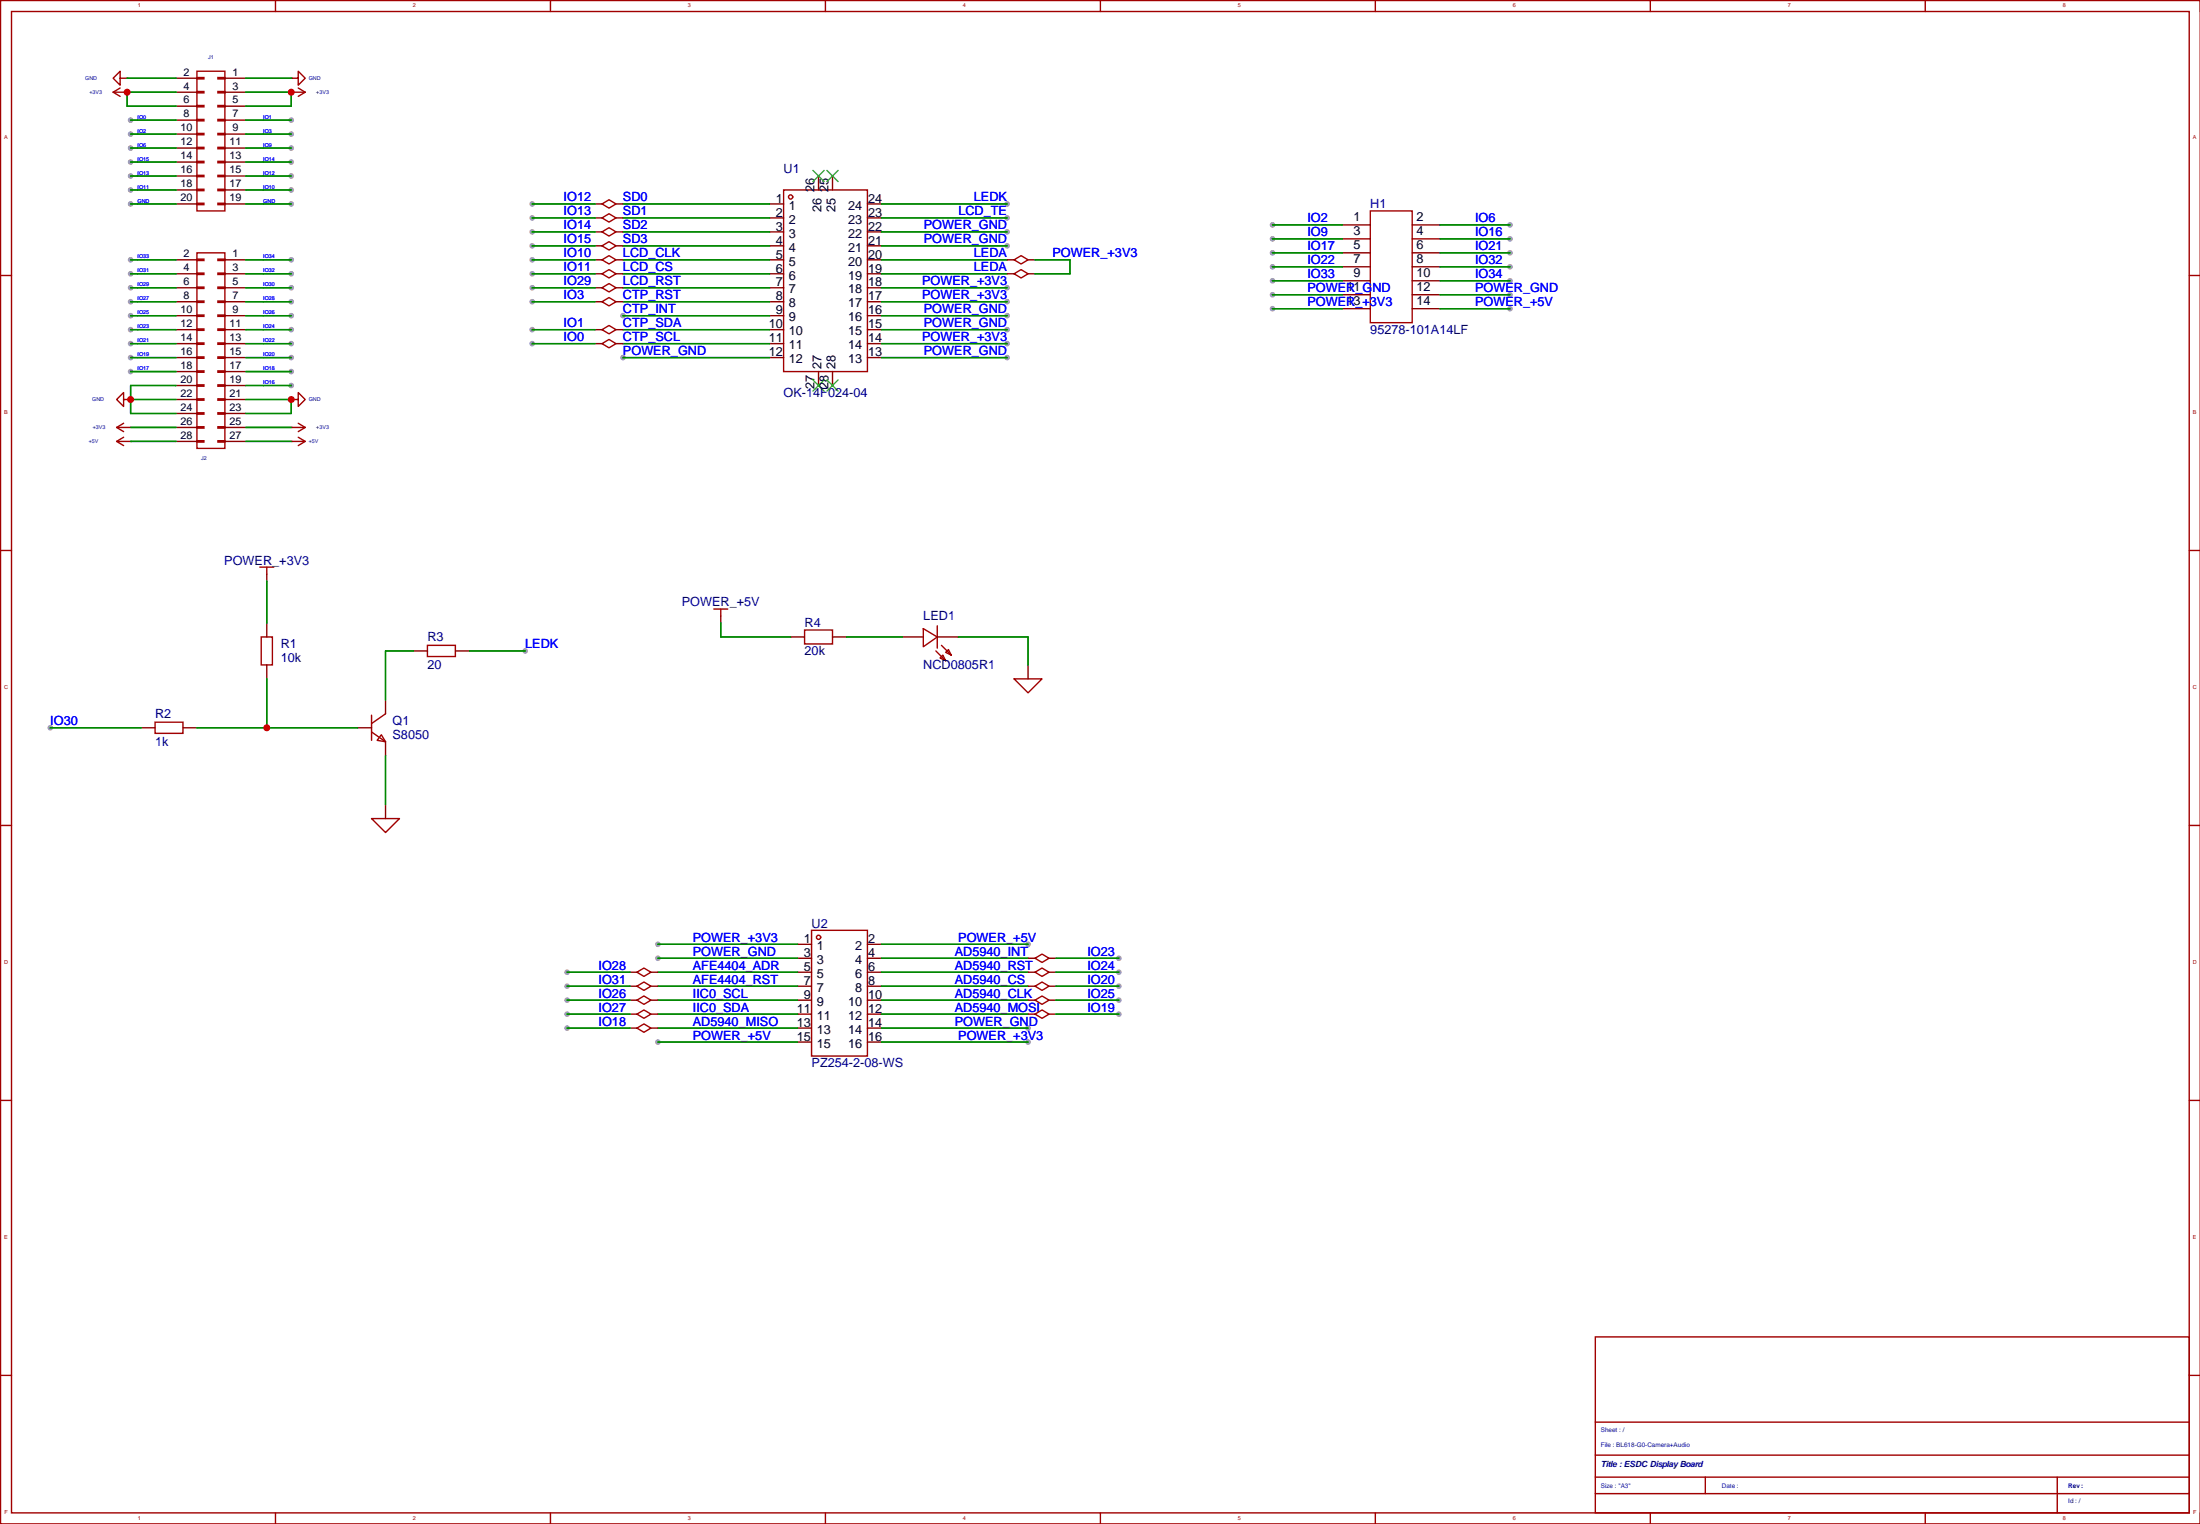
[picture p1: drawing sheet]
<svg xmlns="http://www.w3.org/2000/svg" width="556mm" height="385mm" viewBox="0 0 556 385" stroke-linecap="round" stroke-linejoin="round" font-family="sans-serif">
<g fill="#999">
<circle cx="33" cy="90.3" r=".71"/>
<circle cx="33" cy="76.2" r=".71"/>
<circle cx="73.6" cy="83.3" r=".71"/>
<circle cx="33" cy="33.9" r=".71"/>
<circle cx="33" cy="40.9" r=".71"/>
<circle cx="33" cy="79.7" r=".71"/>
<circle cx="73.6" cy="76.2" r=".71"/>
<circle cx="73.6" cy="79.7" r=".71"/>
<circle cx="33" cy="69.1" r=".71"/>
<circle cx="73.6" cy="86.8" r=".71"/>
<circle cx="73.6" cy="97.4" r=".71"/>
<circle cx="73.6" cy="69.1" r=".71"/>
<circle cx="73.6" cy="48" r=".71"/>
<circle cx="33" cy="44.4" r=".71"/>
<circle cx="33" cy="93.8" r=".71"/>
<circle cx="73.6" cy="90.3" r=".71"/>
<circle cx="73.6" cy="65.6" r=".71"/>
<circle cx="33" cy="65.6" r=".71"/>
<circle cx="33" cy="48" r=".71"/>
<circle cx="73.6" cy="30.3" r=".71"/>
<circle cx="33" cy="72.7" r=".71"/>
<circle cx="73.6" cy="37.4" r=".71"/>
<circle cx="73.6" cy="72.7" r=".71"/>
<circle cx="33" cy="86.8" r=".71"/>
<circle cx="73.6" cy="44.4" r=".71"/>
<circle cx="33" cy="83.3" r=".71"/>
<circle cx="33" cy="51.5" r=".71"/>
<circle cx="73.6" cy="33.9" r=".71"/>
<circle cx="73.6" cy="51.5" r=".71"/>
<circle cx="73.6" cy="40.9" r=".71"/>
<circle cx="33" cy="37.4" r=".71"/>
<circle cx="33" cy="30.3" r=".71"/>
<circle cx="73.6" cy="93.8" r=".71"/>
<circle cx="132.6" cy="164.4" r=".71"/>
<circle cx="12.7" cy="183.8" r=".71"/>
<circle cx="157.3" cy="79.7" r=".71"/>
<circle cx="157.3" cy="90.3" r=".71"/>
<circle cx="254.4" cy="51.5" r=".71"/>
<circle cx="254.4" cy="55" r=".71"/>
<circle cx="254.4" cy="58.6" r=".71"/>
<circle cx="254.4" cy="62.1" r=".71"/>
<circle cx="254.4" cy="72.7" r=".71"/>
<circle cx="254.4" cy="76.2" r=".71"/>
<circle cx="254.4" cy="79.7" r=".71"/>
<circle cx="254.4" cy="83.3" r=".71"/>
<circle cx="254.4" cy="86.8" r=".71"/>
<circle cx="254.4" cy="90.3" r=".71"/>
<circle cx="134.4" cy="51.5" r=".71"/>
<circle cx="134.4" cy="55" r=".71"/>
<circle cx="134.4" cy="58.6" r=".71"/>
<circle cx="134.4" cy="62.1" r=".71"/>
<circle cx="134.4" cy="65.6" r=".71"/>
<circle cx="134.4" cy="69.1" r=".71"/>
<circle cx="134.4" cy="72.7" r=".71"/>
<circle cx="134.4" cy="76.2" r=".71"/>
<circle cx="134.4" cy="83.3" r=".71"/>
<circle cx="134.4" cy="86.8" r=".71"/>
<circle cx="166.2" cy="238.5" r=".71"/>
<circle cx="166.2" cy="242" r=".71"/>
<circle cx="166.2" cy="263.2" r=".71"/>
<circle cx="259.6" cy="238.5" r=".71"/>
<circle cx="259.6" cy="259.6" r=".71"/>
<circle cx="259.6" cy="263.2" r=".71"/>
<circle cx="143.2" cy="245.5" r=".71"/>
<circle cx="143.2" cy="249.1" r=".71"/>
<circle cx="143.2" cy="252.6" r=".71"/>
<circle cx="143.2" cy="256.1" r=".71"/>
<circle cx="143.2" cy="259.6" r=".71"/>
<circle cx="282.6" cy="242" r=".71"/>
<circle cx="282.6" cy="245.5" r=".71"/>
<circle cx="282.6" cy="249.1" r=".71"/>
<circle cx="282.6" cy="252.6" r=".71"/>
<circle cx="282.6" cy="256.1" r=".71"/>
<circle cx="321.4" cy="56.8" r=".71"/>
<circle cx="321.4" cy="60.3" r=".71"/>
<circle cx="321.4" cy="63.9" r=".71"/>
<circle cx="321.4" cy="67.4" r=".71"/>
<circle cx="321.4" cy="70.9" r=".71"/>
<circle cx="321.4" cy="74.4" r=".71"/>
<circle cx="321.4" cy="78" r=".71"/>
<circle cx="381.4" cy="56.8" r=".71"/>
<circle cx="381.4" cy="60.3" r=".71"/>
<circle cx="381.4" cy="63.9" r=".71"/>
<circle cx="381.4" cy="67.4" r=".71"/>
<circle cx="381.4" cy="70.9" r=".71"/>
<circle cx="381.4" cy="74.4" r=".71"/>
<circle cx="381.4" cy="78" r=".71"/>
</g>
<g fill="none" stroke="#a10000" stroke-width=".35">
<path d="M2.9 2.9h550v379.2h-550zM69.6 .1v2.8M139 .1v2.8M208.5 .1v2.8M277.9 .1v2.8M347.4 .1v2.8M416.8 .1v2.8M486.2 .1v2.8M555.7 .1h-555.6v384.8h555.6M.1 69.6h2.8M552.9 69.6h2.8M73.6 100.9h1.7v-1.8l1.8 1.8-1.8 1.8v-1.8"/>
<path d="M.1 139h2.8M552.9 139h2.8M.1 208.5h2.8M552.9 208.5h2.8M.1 277.9h2.8M552.9 277.9h2.8M402.9 337.6h150v44.5h-150zM.1 347.4h2.8M402.9 359.2h150M552.9 347.4h2.8M402.9 377.2h150M402.9 373h150"/>
<path d="M402.9 367.5h150M430.7 373v4.2M519.6 373v9.1M69.6 382.1v2.8M139 382.1v2.8M208.5 382.1v2.8M277.9 382.1v2.8M347.4 382.1v2.8M416.8 382.1v2.8M486.2 382.1v2.8"/>
</g>
<circle cx="73.6" cy="100.9" r=".18" fill="#870000"/>
<path d="M31.2 100.9v-1.8l-1.7 1.8 1.7 1.8v-1.8h1.8" fill="none" stroke="#a10000" stroke-width=".35"/>
<circle cx="33" cy="100.9" r=".18" fill="#870000"/>
<g fill="none" stroke="#a10000" stroke-width=".35">
<path d="M49.7 63.9h7.1v49.3h-7.1zM49.7 79.6h1.8v.3h-1.8zM49.7 76h1.8v.4h-1.8zM49.7 72.5h1.8v.3h-1.8zM49.7 69h1.8v.3h-1.8zM49.7 65.4h1.8v.4h-1.8zM55 79.6h1.8v.3h-1.8zM55 76h1.8v.4h-1.8zM55 72.5h1.8v.3h-1.8zM55 69h1.8v.3h-1.8zM55 65.4h1.8v.4h-1.8zM49.7 97.2h1.8v.3h-1.8z"/>
<path d="M49.7 93.7h1.8v.3h-1.8zM49.7 90.1h1.8v.4h-1.8zM49.7 86.6h1.8v.4h-1.8zM49.7 83.1h1.8v.3h-1.8zM55 97.2h1.8v.3h-1.8zM55 93.7h1.8v.3h-1.8zM55 90.1h1.8v.4h-1.8zM55 86.6h1.8v.4h-1.8zM55 83.1h1.8v.3h-1.8zM29.5 111.5l1.7 1M29.5 111.5h3.5M31.2 110.4l-1.7 1.1"/>
<path d="M49.7 111.3h1.8v.4h-1.8zM49.7 107.8h1.8v.3h-1.8zM49.7 104.2h1.8v.4h-1.8zM49.7 100.7h1.8v.4h-1.8zM55 111.3h1.8v.4h-1.8zM55 107.8h1.8v.3h-1.8zM55 104.2h1.8v.4h-1.8zM55 100.7h1.8v.4h-1.8z"/>
</g>
<g fill="none" stroke="#870000" stroke-width=".35">
<path d="M44.4 65.6h5.3M44.4 79.7h5.3M44.4 69.1h5.3M44.4 72.7h5.3M44.4 76.2h5.3M56.8 65.6h5.3M56.8 79.7h5.3M56.8 69.1h5.3M56.8 72.7h5.3M56.8 76.2h5.3M44.4 83.3h5.3M44.4 86.8h5.3"/>
<path d="M44.4 90.3h5.3M44.4 93.8h5.3M44.4 97.4h5.3M56.8 83.3h5.3M56.8 86.8h5.3M56.8 90.3h5.3M56.8 93.8h5.3M56.8 97.4h5.3M44.4 100.9h5.3M44.4 104.4h5.3M44.4 107.9h5.3M44.4 111.5h5.3"/>
<path d="M56.8 100.9h5.3M56.8 104.4h5.3M56.8 107.9h5.3M56.8 111.5h5.3"/>
</g>
<circle cx="33" cy="111.5" r=".18" fill="#870000"/>
<path d="M28.6 23.3l1.7 1M28.6 23.3h3.5M30.3 22.2l-1.7 1.1" fill="none" stroke="#a10000" stroke-width=".35"/>
<circle cx="32.1" cy="23.3" r=".18" fill="#870000"/>
<path d="M30.3 19.8v-1.8l-1.7 1.8 1.7 1.7v-1.7h1.8" fill="none" stroke="#a10000" stroke-width=".35"/>
<circle cx="32.1" cy="19.8" r=".18" fill="#870000"/>
<path d="M73.6 111.5h3.5M75.3 110.4l1.8 1.1M77.1 111.5l-1.8 1" fill="none" stroke="#a10000" stroke-width=".35"/>
<circle cx="73.6" cy="111.5" r=".18" fill="#870000"/>
<path d="M73.6 23.3h3.5M75.3 22.2l1.8 1.1M77.1 23.3l-1.8 1" fill="none" stroke="#a10000" stroke-width=".35"/>
<circle cx="73.6" cy="23.3" r=".18" fill="#870000"/>
<g fill="none" stroke="#a10000" stroke-width=".35">
<path d="M49.7 18h7.1v35.3h-7.1zM49.7 19.6h1.8v.3h-1.8zM55 19.6h1.8v.3h-1.8zM73.6 19.8h1.7v-1.8l1.8 1.8-1.8 1.7v-1.7M49.7 37.2h1.8v.4h-1.8zM49.7 33.7h1.8v.3h-1.8zM49.7 30.2h1.8v.3h-1.8zM49.7 26.6h1.8v.4h-1.8zM49.7 23.1h1.8v.4h-1.8zM55 37.2h1.8v.4h-1.8zM55 33.7h1.8v.3h-1.8zM55 30.2h1.8v.3h-1.8z"/>
<path d="M55 26.6h1.8v.4h-1.8zM55 23.1h1.8v.4h-1.8zM49.7 51.3h1.8v.4h-1.8zM49.7 47.8h1.8v.4h-1.8zM49.7 44.3h1.8v.3h-1.8zM49.7 40.7h1.8v.4h-1.8zM55 51.3h1.8v.4h-1.8zM55 47.8h1.8v.4h-1.8zM55 44.3h1.8v.3h-1.8zM55 40.7h1.8v.4h-1.8z"/>
</g>
<g fill="none" stroke="#870000" stroke-width=".35">
<path d="M44.4 19.8h5.3M56.8 19.8h5.3M44.4 33.9h5.3M44.4 37.4h5.3M44.4 23.3h5.3M44.4 26.8h5.3M44.4 30.3h5.3M56.8 33.9h5.3M56.8 37.4h5.3M56.8 23.3h5.3M56.8 26.8h5.3M56.8 30.3h5.3"/>
<path d="M44.4 40.9h5.3M44.4 44.4h5.3M44.4 48h5.3M44.4 51.5h5.3M56.8 40.9h5.3M56.8 44.4h5.3M56.8 48h5.3M56.8 51.5h5.3"/>
</g>
<circle cx="73.6" cy="19.8" r=".18" fill="#870000"/>
<path d="M29.5 107.9l1.7 1.1M29.5 107.9h3.5M31.2 106.9l-1.7 1" fill="none" stroke="#a10000" stroke-width=".35"/>
<circle cx="33" cy="107.9" r=".18" fill="#870000"/>
<path d="M73.6 107.9h3.5M75.3 106.9l1.8 1M77.1 107.9l-1.8 1.1" fill="none" stroke="#a10000" stroke-width=".35"/>
<circle cx="73.6" cy="108" r=".18" fill="#870000"/>
<g fill="none" stroke="#008700" stroke-width=".35">
<path d="M32.1 19.8h12.3M62.1 19.8h11.5M33 33.9h11.4M33 30.3h11.4M33 37.4h11.4M44.4 23.3h-12.3v3.5h12.3M62.1 23.3h11.5v3.5h-11.5M62.1 33.9h11.5M62.1 30.3h11.5M62.1 37.4h11.5M33 40.9h11.4M33 48h11.4"/>
<path d="M33 44.4h11.4M33 51.5h11.4M62.1 40.9h11.5M62.1 48h11.5M62.1 44.4h11.5M62.1 51.5h11.5M134.4 51.5h15.9M134.4 55h15.9M134.4 58.6h15.9M157.3 51.5h37.1M157.3 55h37.1M157.3 58.6h37.1"/>
<path d="M222.6 51.5h31.8M222.6 55h31.8M222.6 58.6h31.8M321.4 56.8h17.6M363.7 56.8h17.7M33 76.2h11.4M33 79.7h11.4M33 69.1h11.4M33 65.6h11.4M33 72.7h11.4M62.1 76.2h11.5M62.1 79.7h11.5"/>
<path d="M62.1 69.1h11.5M62.1 65.6h11.5M62.1 72.7h11.5M134.4 76.2h15.9M134.4 69.1h15.9M134.4 65.6h15.9M134.4 72.7h15.9M134.4 62.1h15.9M157.3 76.2h37.1M157.3 79.7h37.1M157.3 69.1h37.1M157.3 65.6h37.1"/>
<path d="M157.3 72.7h37.1M157.3 62.1h37.1M222.6 76.2h31.8M222.6 79.7h31.8M222.6 69.1h31.8M222.6 65.6h31.8M222.6 72.7h31.8M222.6 62.1h31.8M261.4 65.6h8.8v3.5h-8.8M321.4 60.3h17.6M321.4 63.9h17.6M321.4 67.4h17.6"/>
<path d="M321.4 70.9h17.6M321.4 74.4h17.6M321.4 78h17.6M363.7 60.3h17.7M363.7 63.9h17.7M363.7 67.4h17.7M363.7 70.9h17.7M363.7 74.4h17.7M363.7 78h17.7M33 90.3h11.4M33 83.3h11.4M33 86.8h11.4"/>
<path d="M33 93.8h11.4M44.4 97.4h-11.4v7h11.4M62.1 90.3h11.5M62.1 83.3h11.5M62.1 86.8h11.5M62.1 97.4h11.5M62.1 93.8h11.5M134.4 83.3h15.9M134.4 86.8h15.9M157.3 90.3h37.1M157.3 83.3h37.1M157.3 86.8h37.1"/>
<path d="M222.6 90.3h31.8M222.6 83.3h31.8M222.6 86.8h31.8M33 100.9h11.4M33 107.9h11.4M33 111.5h11.4M62.1 100.9h11.5v3.5h-11.5M62.1 107.9h11.5M62.1 111.5h11.5M67.4 146.8v10.5M182 157.3v3.6h17.7M67.4 171.4v12.4"/>
<path d="M104.4 164.4h-7v12.3M118.5 164.4h14.1M213.8 160.9h14.1M242 160.9h17.6v7M12.7 183.8h22.9M49.7 183.8h40.6M97.4 190.9v12.3M166.2 238.5h35.2M222.6 238.5h37M143.2 245.5h15.9M143.2 249.1h15.9M143.2 252.6h15.9"/>
<path d="M143.2 256.1h15.9M143.2 259.6h15.9M166.2 242h35.2M166.2 245.5h35.2M166.2 249.1h35.2M166.2 252.6h35.2M166.2 256.1h35.2M166.2 259.6h35.2M222.6 242h37M222.6 245.5h37M222.6 249.1h37M222.6 252.6h37"/>
<path d="M222.6 256.1h37M222.6 259.6h37M266.7 242h15.9M266.7 245.5h15.9M266.7 249.1h15.9M266.7 252.6h15.9M266.7 256.1h15.9M166.2 263.2h35.2M222.6 263.2h37"/>
</g>
<g fill="none" stroke="#a10000" stroke-width=".35">
<path d="M152 51.5l1.8-1.1 1.8 1.1-1.8 1.1zM152 55l1.8-1 1.8 1-1.8 1.1zM152 58.6l1.8-1.1 1.8 1.1-1.8 1zM197.9 48h21.2v45.8h-21.2zM346.1 53.3h10.6v28.2h-10.6zM152 62.1l1.8-1.1 1.8 1.1-1.8 1zM152 65.6l1.8-1 1.8 1-1.8 1.1zM152 69.1l1.8-1 1.8 1-1.8 1.1zM152 72.7l1.8-1.1 1.8 1.1-1.8 1zM152 76.2l1.8-1.1 1.8 1.1-1.8 1.1zM256.1 65.6l1.8-1 1.7 1-1.7 1.1zM256.1 69.1l1.8-1 1.7 1-1.7 1.1z"/>
<path d="M152 83.3l1.8-1.1 1.8 1.1-1.8 1zM152 86.8l1.8-1.1 1.8 1.1-1.8 1zM65.6 143.2h3.5M67.4 143.2v1.8M180.3 153.8h3.5M182 153.8v1.8M203.2 159.1h7.1v3.5h-7.1zM233.2 158.8l3.5 2.1-3.5 2.4zM236.7 158v5.7M66 160.9h2.8v7h-2.8zM107.9 163h7.1v2.8h-7.1zM236.4 164.4l2.4 2.5"/>
<path d="M237.4 166.2l.7-.7 .7 1.4zM237.8 163l2.4 2.5M238.8 164.7l.7-.7 .7 1.5zM256.1 171.4h7.1l-3.6 3.6zM39.2 182.4h7v2.8h-7zM93.8 184.9l3.6 2.4M93.8 180.6v6.4M96.3 185.6l1.1 1.7-2.2-.3zM97.4 180.3l-3.6 2.4M93.8 206.7h7.1l-3.5 3.6zM205 234.9h14.1v31.8h-14.1zM160.9 245.5l1.7-1 1.8 1-1.8 1.1z"/>
<path d="M160.9 249.1l1.7-1.1 1.8 1.1-1.8 1zM160.9 252.6l1.7-1.1 1.8 1.1-1.8 1zM160.9 256.1l1.7-1 1.8 1-1.8 1.1zM160.9 259.6l1.7-1 1.8 1-1.8 1.1zM261.4 242l1.8-1.1 1.7 1.1-1.7 1.1zM261.4 245.5l1.8-1 1.7 1-1.7 1.1zM261.4 249.1l1.8-1.1 1.7 1.1-1.7 1zM261.4 252.6l1.8-1.1 1.7 1.1-1.7 1zM261.4 256.1l1.8-1 1.7 1-1.7 1.1z"/>
<circle cx="199.7" cy="49.7" r=".53"/>
<circle cx="206.7" cy="236.7" r=".53"/>
</g>
<g fill="none" stroke="#870000" stroke-width=".35">
<path d="M150.3 51.5h1.7M150.3 55h1.7M150.3 58.6h1.7M155.6 51.5h1.7M155.6 55h1.7M155.6 58.6h1.7M194.4 51.5h3.5M194.4 55h3.5M194.4 58.6h3.5M206.7 44.4v3.6M210.3 44.4v3.6M219.1 51.5h3.5"/>
<path d="M219.1 55h3.5M219.1 58.6h3.5M339 56.8h7.1M356.7 56.8h7M150.3 62.1h1.7M150.3 65.6h1.7M150.3 69.1h1.7M150.3 72.7h1.7M150.3 76.2h1.7M155.6 62.1h1.7M155.6 65.6h1.7M155.6 69.1h1.7"/>
<path d="M155.6 72.7h1.7M155.6 76.2h1.7M194.4 62.1h3.5M194.4 65.6h3.5M194.4 69.1h3.5M194.4 72.7h3.5M194.4 76.2h3.5M194.4 79.7h3.5M219.1 62.1h3.5M219.1 65.6h3.5M219.1 69.1h3.5M219.1 72.7h3.5"/>
<path d="M219.1 76.2h3.5M219.1 79.7h3.5M254.4 65.6h1.7M254.4 69.1h1.7M259.6 65.6h1.8M259.6 69.1h1.8M339 60.3h7.1M339 63.9h7.1M339 67.4h7.1M339 70.9h7.1M339 74.4h7.1M339 78h7.1"/>
<path d="M356.7 60.3h7M356.7 63.9h7M356.7 67.4h7M356.7 70.9h7M356.7 74.4h7M356.7 78h7M150.3 83.3h1.7M150.3 86.8h1.7M155.6 83.3h1.7M155.6 86.8h1.7M194.4 83.3h3.5M194.4 86.8h3.5"/>
<path d="M194.4 90.3h3.5M206.7 93.8v3.6M210.3 93.8v3.6M219.1 83.3h3.5M219.1 86.8h3.5M219.1 90.3h3.5M67.4 145v1.8M67.4 157.3v3.6M182 155.6v1.7M67.4 167.9v3.5M97.4 176.7v3.6M104.4 164.4h3.5"/>
<path d="M115 164.4h3.5M199.7 160.9h3.5M210.3 160.9h3.5M227.9 160.9h5.3M236.7 160.9h5.3M259.6 167.9v3.5M35.6 183.8h3.6M46.2 183.8h3.5M90.3 183.8h3.5M97.4 187.3v3.6M97.4 203.2v3.5M201.4 238.5h3.6"/>
<path d="M219.1 238.5h3.5M159.1 259.6h1.8M159.1 245.5h1.8M159.1 256.1h1.8M159.1 249.1h1.8M159.1 252.6h1.8M164.4 259.6h1.8M164.4 245.5h1.8M164.4 256.1h1.8M164.4 249.1h1.8M164.4 252.6h1.8M201.4 242h3.6"/>
<path d="M201.4 259.6h3.6M201.4 245.5h3.6M201.4 256.1h3.6M201.4 249.1h3.6M201.4 252.6h3.6M219.1 242h3.5M219.1 259.6h3.5M219.1 245.5h3.5M219.1 256.1h3.5M219.1 249.1h3.5M219.1 252.6h3.5M259.6 242h1.8"/>
<path d="M259.6 245.5h1.8M259.6 256.1h1.8M259.6 249.1h1.8M259.6 252.6h1.8M264.9 242h1.8M264.9 245.5h1.8M264.9 256.1h1.8M264.9 249.1h1.8M264.9 252.6h1.8M201.4 263.2h3.6M219.1 263.2h3.5"/>
</g>
<path d="M205.3 43l2.8 2.9M208.1 43l-2.8 2.9M208.8 43l2.9 2.9M211.7 43l-2.9 2.9M205.3 96l2.8 2.8M208.1 96l-2.8 2.8M208.8 96l2.9 2.8M211.7 96l-2.9 2.8" fill="none" stroke="#3c3" stroke-width=".35"/>
<g fill="#c00">
<circle cx="73.6" cy="100.9" r=".88"/>
<circle cx="32.1" cy="23.3" r=".88"/>
<circle cx="33" cy="100.9" r=".88"/>
<circle cx="73.6" cy="23.3" r=".88"/>
<circle cx="67.4" cy="183.8" r=".88"/>
</g>
<g font-size="3.2" fill="#000080">
<text x="197.9" y="43.8">U1</text>
<text x="346.1" y="52.6">H1</text>
<text x="346.1" y="84.4">95278-101A14LF</text>
<text x="197.9" y="100.3">OK-14F024-04</text>
<text x="56.6" y="142.6">POWER_+3V3</text>
<text x="172.2" y="153.2">POWER_+5V</text>
<text x="107.9" y="162">R3</text>
<text x="203.2" y="158.5">R4</text>
<text x="233.2" y="156.7">LED1</text>
<text x="70.9" y="163.8">R1</text>
<text x="70.9" y="167.3">10k</text>
<text x="203.2" y="165.5">20k</text>
<text x="107.9" y="169">20</text>
<text x="233.2" y="169">NCD0805R1</text>
<text x="39.2" y="181.4">R2</text>
<text x="99.1" y="183.2">Q1</text>
<text x="39.2" y="188.4">1k</text>
<text x="99.1" y="186.7">S8050</text>
<text x="205" y="234.3">U2</text>
<text x="205" y="269.6">PZ254-2-08-WS</text>
</g>
<g font-size="3.2" fill="#00f">
<text x="142.3" y="50.9">IO12</text>
<text x="157.3" y="50.9">SD0</text>
<text x="246" y="50.9">LEDK</text>
<text x="142.3" y="54.4">IO13</text>
<text x="142.3" y="57.9">IO14</text>
<text x="157.3" y="54.4">SD1</text>
<text x="157.3" y="57.9">SD2</text>
<text x="233.3" y="57.9">POWER_GND</text>
<text x="242.1" y="54.4">LCD_TE</text>
<text x="330.2" y="56.2">IO2</text>
<text x="330.2" y="59.7">IO9</text>
<text x="372.5" y="56.2">IO6</text>
<text x="372.5" y="59.7">IO16</text>
<text x="142.3" y="61.4">IO15</text>
<text x="142.3" y="65">IO10</text>
<text x="157.3" y="61.4">SD3</text>
<text x="157.3" y="65">LCD_CLK</text>
<text x="233.3" y="61.4">POWER_GND</text>
<text x="246" y="65">LEDA</text>
<text x="265.8" y="65">POWER_+3V3</text>
<text x="330.2" y="63.2">IO17</text>
<text x="372.5" y="63.2">IO21</text>
<text x="142.3" y="68.5">IO11</text>
<text x="157.3" y="68.5">LCD_CS</text>
<text x="246" y="68.5">LEDA</text>
<text x="330.2" y="66.7">IO22</text>
<text x="330.2" y="70.3">IO33</text>
<text x="372.5" y="66.7">IO32</text>
<text x="372.5" y="70.3">IO34</text>
<text x="142.3" y="72">IO29</text>
<text x="142.3" y="75.6">IO3</text>
<text x="157.3" y="72">LCD_RST</text>
<text x="157.3" y="75.6">CTP_RST</text>
<text x="232.9" y="72">POWER_+3V3</text>
<text x="232.9" y="75.6">POWER_+3V3</text>
<text x="330.2" y="73.8">POWER_GND</text>
<text x="330.2" y="77.3">POWER_+3V3</text>
<text x="372.5" y="73.8">POWER_GND</text>
<text x="372.5" y="77.3">POWER_+5V</text>
<text x="142.3" y="82.6">IO1</text>
<text x="157.3" y="79.1">CTP_INT</text>
<text x="157.3" y="82.6">CTP_SDA</text>
<text x="233.3" y="79.1">POWER_GND</text>
<text x="233.3" y="82.6">POWER_GND</text>
<text x="142.3" y="86.1">IO0</text>
<text x="157.3" y="86.1">CTP_SCL</text>
<text x="157.3" y="89.7">POWER_GND</text>
<text x="232.9" y="86.1">POWER_+3V3</text>
<text x="233.3" y="89.7">POWER_GND</text>
<text x="132.6" y="163.8">LEDK</text>
<text x="12.7" y="183.2">IO30</text>
<text x="175" y="237.8">POWER_+3V3</text>
<text x="242" y="237.8">POWER_+5V</text>
<text x="151.2" y="244.9">IO28</text>
<text x="175" y="241.4">POWER_GND</text>
<text x="175" y="244.9">AFE4404_ADR</text>
<text x="241.1" y="241.4">AD5940_INT</text>
<text x="241.1" y="244.9">AD5940_RST</text>
<text x="274.6" y="241.4">IO23</text>
<text x="274.6" y="244.9">IO24</text>
<text x="151.2" y="248.4">IO31</text>
<text x="151.2" y="251.9">IO26</text>
<text x="175" y="248.4">AFE4404_RST</text>
<text x="175" y="251.9">IIC0_SCL</text>
<text x="241.1" y="248.4">AD5940_CS</text>
<text x="241.1" y="251.9">AD5940_CLK</text>
<text x="274.6" y="248.4">IO20</text>
<text x="274.6" y="251.9">IO25</text>
<text x="151.2" y="255.5">IO27</text>
<text x="175" y="255.5">IIC0_SDA</text>
<text x="241.1" y="255.5">AD5940_MOSI</text>
<text x="274.6" y="255.5">IO19</text>
<text x="151.2" y="259">IO18</text>
<text x="175" y="259">AD5940_MISO</text>
<text x="175" y="262.5">POWER_+5V</text>
<text x="241.1" y="259">POWER_GND</text>
<text x="242" y="262.5">POWER_+3V3</text>
</g>
<g font-size="3.2">
<text x="196" y="51.2">1</text>
<text x="199.2" y="52.9">1</text>
<text x="205.7" y="48.5" transform="rotate(-90 205.7 48.5)">26</text>
<text x="207.5" y="53.5" transform="rotate(-90 207.5 53.5)">26</text>
<text x="209.3" y="48.5" transform="rotate(-90 209.3 48.5)">25</text>
<text x="211" y="53.5" transform="rotate(-90 211 53.5)">25</text>
<text x="214.2" y="52.9">24</text>
<text x="219.3" y="51.2">24</text>
<text x="196" y="54.7">2</text>
<text x="196" y="58.2">3</text>
<text x="199.2" y="56.5">2</text>
<text x="214.2" y="56.5">23</text>
<text x="219.3" y="58.2">22</text>
<text x="219.3" y="54.7">23</text>
<text x="341.9" y="55.8">1</text>
<text x="341.9" y="59.3">3</text>
<text x="357.7" y="55.8">2</text>
<text x="357.7" y="59.3">4</text>
<text x="196" y="61.8">4</text>
<text x="196" y="65.3">5</text>
<text x="199.2" y="60">3</text>
<text x="199.2" y="63.5">4</text>
<text x="214.2" y="63.5">21</text>
<text x="214.2" y="60">22</text>
<text x="219.3" y="65.3">20</text>
<text x="219.3" y="61.8">21</text>
<text x="341.9" y="62.9">5</text>
<text x="357.7" y="62.9">6</text>
<text x="196" y="68.8">6</text>
<text x="199.2" y="67.1">5</text>
<text x="199.2" y="70.6">6</text>
<text x="214.2" y="70.6">19</text>
<text x="214.2" y="67.1">20</text>
<text x="219.3" y="68.8">19</text>
<text x="341.9" y="66.4">7</text>
<text x="341.9" y="69.9">9</text>
<text x="357.7" y="66.4">8</text>
<text x="357.7" y="69.9">10</text>
<text x="196" y="72.4">7</text>
<text x="196" y="75.9">8</text>
<text x="199.2" y="74.1">7</text>
<text x="199.2" y="77.6">8</text>
<text x="214.2" y="77.6">17</text>
<text x="214.2" y="74.1">18</text>
<text x="219.3" y="75.9">17</text>
<text x="219.3" y="72.4">18</text>
<text x="340.1" y="73.4">11</text>
<text x="340.1" y="77">13</text>
<text x="357.7" y="73.4">12</text>
<text x="357.7" y="77">14</text>
<text x="194.2" y="82.9">10</text>
<text x="196" y="79.4">9</text>
<text x="199.2" y="81.2">9</text>
<text x="214.2" y="81.2">16</text>
<text x="219.3" y="82.9">15</text>
<text x="219.3" y="79.4">16</text>
<text x="194.2" y="86.5">11</text>
<text x="194.2" y="90">12</text>
<text x="199.2" y="84.7">10</text>
<text x="199.2" y="88.2">11</text>
<text x="214.2" y="88.2">14</text>
<text x="214.2" y="84.7">15</text>
<text x="219.3" y="90">13</text>
<text x="219.3" y="86.5">14</text>
<text x="199.2" y="91.8">12</text>
<text x="207.5" y="93.2" transform="rotate(-90 207.5 93.2)">27</text>
<text x="211" y="93.2" transform="rotate(-90 211 93.2)">28</text>
<text x="214.2" y="91.8">13</text>
<text x="205.7" y="98.3" transform="rotate(-90 205.7 98.3)">27</text>
<text x="209.3" y="98.3" transform="rotate(-90 209.3 98.3)">28</text>
<text x="203" y="238.2">1</text>
<text x="206.3" y="239.9">1</text>
<text x="216" y="239.9">2</text>
<text x="219.3" y="238.2">2</text>
<text x="203" y="241.7">3</text>
<text x="203" y="245.2">5</text>
<text x="206.3" y="243.4">3</text>
<text x="216" y="243.4">4</text>
<text x="219.3" y="245.2">6</text>
<text x="219.3" y="241.7">4</text>
<text x="203" y="248.7">7</text>
<text x="206.3" y="247">5</text>
<text x="206.3" y="250.5">7</text>
<text x="216" y="250.5">8</text>
<text x="216" y="247">6</text>
<text x="219.3" y="248.7">8</text>
<text x="201.2" y="255.8">11</text>
<text x="203" y="252.3">9</text>
<text x="206.3" y="254">9</text>
<text x="206.3" y="257.6">11</text>
<text x="214.2" y="257.6">12</text>
<text x="214.2" y="254">10</text>
<text x="219.3" y="255.8">12</text>
<text x="219.3" y="252.3">10</text>
<text x="201.2" y="259.3">13</text>
<text x="201.2" y="262.9">15</text>
<text x="206.3" y="261.1">13</text>
<text x="214.2" y="261.1">14</text>
<text x="219.3" y="262.9">16</text>
<text x="219.3" y="259.3">14</text>
<text x="206.3" y="264.6">15</text>
<text x="214.2" y="264.6">16</text>
</g>
<g font-size="2.7">
<text x="46.3" y="19.1">2</text>
<text x="46.3" y="22.6">4</text>
<text x="58.7" y="19.1">1</text>
<text x="58.7" y="22.6">3</text>
<text x="46.3" y="26.1">6</text>
<text x="46.3" y="29.7">8</text>
<text x="58.7" y="26.1">5</text>
<text x="58.7" y="29.7">7</text>
<text x="45.6" y="33.2">10</text>
<text x="58.7" y="33.2">9</text>
<text x="45.6" y="36.7">12</text>
<text x="45.6" y="40.2">14</text>
<text x="57.9" y="36.7">11</text>
<text x="57.9" y="40.2">13</text>
<text x="45.6" y="43.8">16</text>
<text x="45.6" y="47.3">18</text>
<text x="57.9" y="43.8">15</text>
<text x="57.9" y="47.3">17</text>
<text x="45.6" y="50.8">20</text>
<text x="57.9" y="50.8">19</text>
<text x="46.3" y="64.9">2</text>
<text x="58.7" y="64.9">1</text>
<text x="46.3" y="68.5">4</text>
<text x="46.3" y="72">6</text>
<text x="58.7" y="68.5">3</text>
<text x="58.7" y="72">5</text>
<text x="46.3" y="75.5">8</text>
<text x="58.7" y="75.5">7</text>
<text x="45.6" y="79.1">10</text>
<text x="45.6" y="82.6">12</text>
<text x="57.9" y="82.6">11</text>
<text x="58.7" y="79.1">9</text>
<text x="45.6" y="86.1">14</text>
<text x="45.6" y="89.6">16</text>
<text x="57.9" y="86.1">13</text>
<text x="57.9" y="89.6">15</text>
<text x="45.6" y="93.2">18</text>
<text x="57.9" y="93.2">17</text>
<text x="45.6" y="96.7">20</text>
<text x="45.6" y="100.2">22</text>
<text x="57.9" y="96.7">19</text>
<text x="57.9" y="100.2">21</text>
<text x="45.6" y="103.7">24</text>
<text x="45.6" y="107.3">26</text>
<text x="57.9" y="103.7">23</text>
<text x="57.9" y="107.3">25</text>
<text x="45.6" y="110.8">28</text>
<text x="57.9" y="110.8">27</text>
</g>
<text font-size="2.1" fill="#000080" x="404.3" y="370.5">Title : ESDC Display Board</text>
<g font-size="1.6" fill="#000080">
<text x="404.3" y="365.4">File : BL618-G0-Camera+Audio</text>
<text x="404.3" y="361.6">Sheet : /</text>
<text x="404.3" y="375.7">Size : &quot;A3&quot;</text>
<text x="434.9" y="375.7">Date :</text>
<text x="522.4" y="375.7">Rev :</text>
<text x="522.4" y="379.6">Id : /</text>
</g>
<g font-size="1.4" fill="#a00000">
<text x="34.9" y="1.9">1</text>
<text x="104.3" y="1.9">2</text>
<text x="173.7" y="1.9">3</text>
<text x="243.2" y="1.9">4</text>
<text x="312.6" y="1.9">5</text>
<text x="382.1" y="1.9">6</text>
<text x="451.5" y="1.9">7</text>
<text x="521" y="1.9">8</text>
<text x="1.1" y="35.2">A</text>
<text x="553.8" y="35.2">A</text>
<text x="1.1" y="104.6">B</text>
<text x="553.8" y="104.6">B</text>
<text x="1" y="174.1">C</text>
<text x="553.8" y="174.1">C</text>
<text x="1" y="243.5">D</text>
<text x="553.8" y="243.5">D</text>
<text x="1.1" y="313">E</text>
<text x="553.8" y="313">E</text>
<text x="1.1" y="382.4">F</text>
<text x="34.9" y="383.8">1</text>
<text x="104.3" y="383.8">2</text>
<text x="173.7" y="383.8">3</text>
<text x="243.2" y="383.8">4</text>
<text x="312.6" y="383.8">5</text>
<text x="382.1" y="383.8">6</text>
<text x="451.5" y="383.8">7</text>
<text x="521" y="383.8">8</text>
<text x="553.9" y="382.4">F</text>
</g>
<g font-size="1.4" fill="#000080">
<text x="52.6" y="14.8">J1</text>
<text x="21.5" y="20.1">GND</text>
<text x="22.6" y="23.6">+3V3</text>
<text x="78" y="20.1">GND</text>
<text x="79.9" y="23.6">+3V3</text>
<text x="23.3" y="101.2">GND</text>
<text x="78" y="101.2">GND</text>
<text x="22.4" y="111.8">+5V</text>
<text x="23.4" y="108.3">+3V3</text>
<text x="78" y="111.8">+5V</text>
<text x="79.9" y="108.3">+3V3</text>
<text x="50.8" y="116.2">J2</text>
</g>
<g font-size="1.4" fill="#00f">
<text x="34.7" y="33.5">IO2</text>
<text x="34.7" y="30">IO0</text>
<text x="66.5" y="30">IO1</text>
<text x="66.5" y="33.5">IO3</text>
<text x="34.7" y="40.6">IO15</text>
<text x="34.7" y="37.1">IO6</text>
<text x="66.5" y="37.1">IO9</text>
<text x="66.5" y="40.6">IO14</text>
<text x="34.7" y="44.1">IO13</text>
<text x="34.7" y="47.6">IO11</text>
<text x="66.5" y="47.6">IO10</text>
<text x="66.5" y="44.1">IO12</text>
<text x="34.7" y="51.2">GND</text>
<text x="66.5" y="51.2">GND</text>
<text x="34.7" y="65.3">IO33</text>
<text x="66.5" y="65.3">IO34</text>
<text x="34.7" y="68.8">IO31</text>
<text x="66.5" y="68.8">IO32</text>
<text x="34.7" y="75.9">IO27</text>
<text x="34.7" y="72.3">IO29</text>
<text x="66.5" y="75.9">IO28</text>
<text x="66.5" y="72.3">IO30</text>
<text x="34.7" y="79.4">IO25</text>
<text x="34.7" y="82.9">IO23</text>
<text x="66.5" y="82.9">IO24</text>
<text x="66.5" y="79.4">IO26</text>
<text x="34.7" y="90">IO19</text>
<text x="34.7" y="86.4">IO21</text>
<text x="66.5" y="86.4">IO22</text>
<text x="66.5" y="90">IO20</text>
<text x="34.7" y="93.5">IO17</text>
<text x="66.5" y="93.5">IO18</text>
<text x="66.5" y="97">IO16</text>
</g>
</svg>
